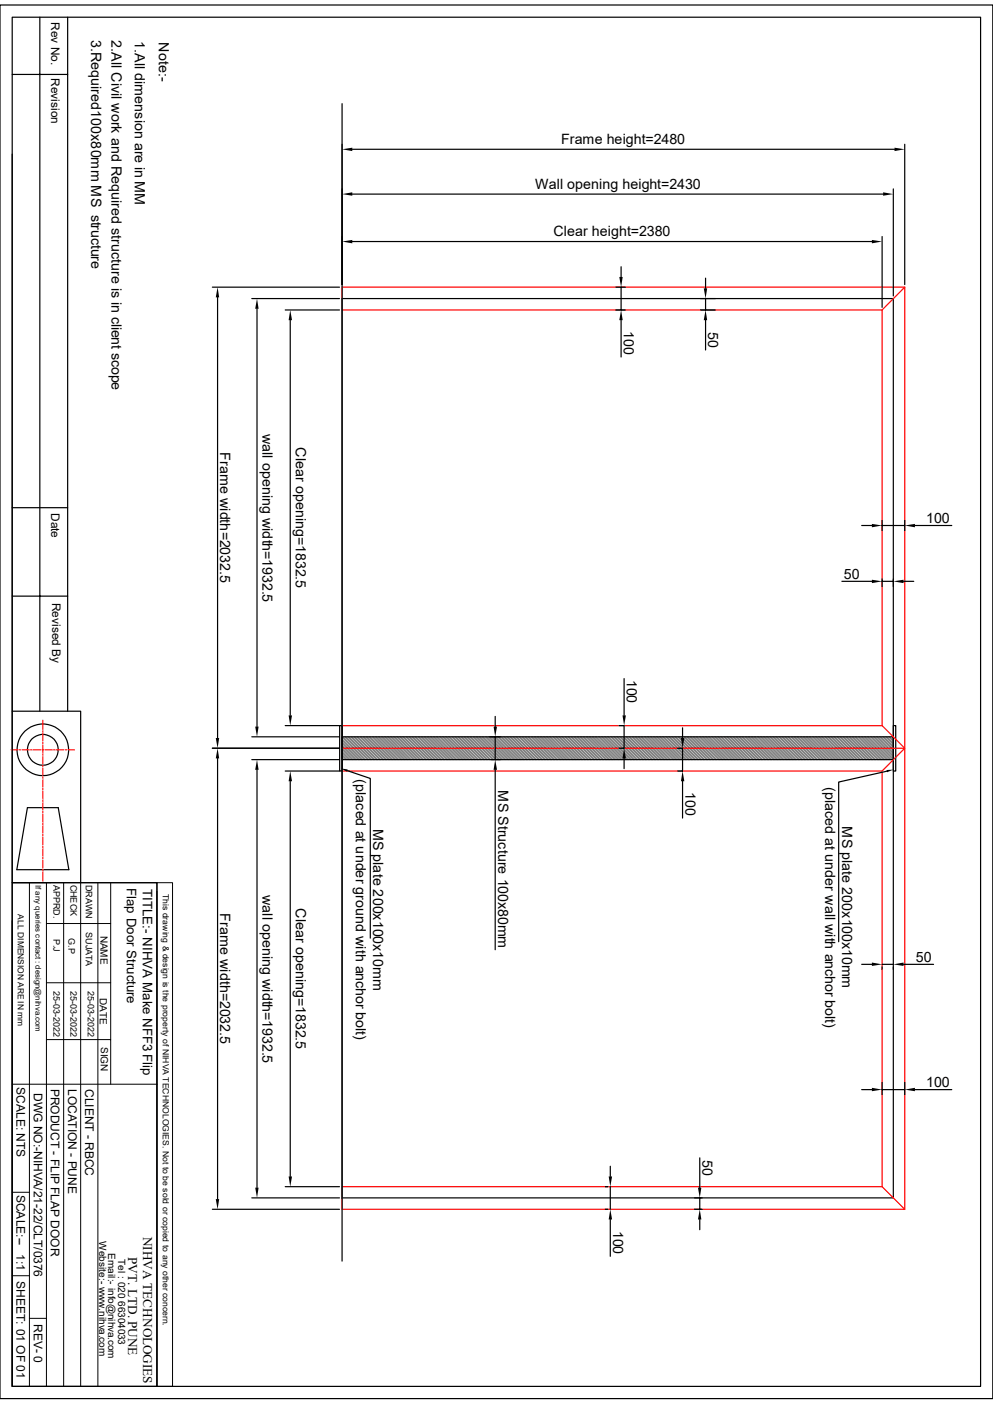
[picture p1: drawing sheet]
<svg xmlns="http://www.w3.org/2000/svg" width="210mm" height="297mm" viewBox="0 0 210 297" stroke-linecap="round" stroke-linejoin="round" font-family="sans-serif">
<g fill="none" stroke="#000" stroke-width=".25">
<path d="M0 1.1h210v294.8h-210zM2.6 3.6h204.8v289.7h-204.8zM2.6 15.7h11.7M8.4 3.6v146.9M14.3 3.6v146.9M2.6 32.6v117.9h14.5v36.2M72.3 21.9v244.9M74.5 31.6h114.7M188.9 40v22.6M191.3 30.5v29.7M74.5 51.1h109.9M74.5 41.1h112.3"/>
<path d="M131.4 56.4v2.2M149.2 58.8v2.2M186.6 50v15M44.9 60.7h26.9M46 62.9v93.2M53.3 63.2h18.5M54.4 65.3v88.4M60.3 65.6h11.5M61.4 67.7v83.6M72.3 63.2h116.6v190.2h-116.6M130.3 65.6h2M130.3 60.7h2"/>
<path d="M131.4 60.7v4.9M131.4 67.7v7.8M148.1 65.6h3.2M149.2 63.2v2.4M149.2 67.7v6.3M2.6 107.4h11.7M182.2 111.2h2.2M186.6 110.1v2.2M186.6 111.2h4.7M191.3 110.1v2.2M193.5 111.2h7.8M2.6 126.1h11.7"/>
<path d="M178.1 123h6.3M186.6 122.5v1.6M186.6 123h2.3M191.1 123h2.2M2.6 150.5v36.2M44.9 158.3h26.9M53.3 155.9h18.5M60.3 153.5h11.5M71.8 153.5h.5v9.6h-.5zM72.3 155.9h116.6v4.8h-116.6zM103.6 155.9h2.2M104.7 151.6v2.1"/>
<path d="M104.7 155.9v4.8M130.9 153.5h1M130.9 158.3h1M132 143.6v7.7M132 153.5v4.8M143.3 158.3h1.1v4.8h-1.1M144.4 154v2.1M188.9 153.5h.5v9.6h-.5zM5.8 170.9h6.5l2.3 13.1h-11zM46 160.4v93.3M53.3 160.7h18.5M54.4 162.9v88.3"/>
<path d="M60.3 163.1h11.5M61.4 165.3v83.6M73.4 163l4.9 1.7v33.8M103.8 160.7h2M104.7 162.9v38M132 160.4v2.2M144.4 165.3v7.8M187.5 163.2l-10.1 2.2v33.8M2.6 186.7h30.6v106.6h-30.6zM2.6 194.8v98.5M182.2 204h2.2M186.6 204.6v.5"/>
<path d="M186.6 204h2.3M191.1 204h6.3M182.2 230.5h2.2M186.6 229v2.6M186.6 230.5h4.7M191.3 229v2.6M193.5 230.5h7.8M44.9 255.8h26.9M53.3 253.4h18.5M60.3 251h11.5M128 251h.6M128 255.8h.6"/>
<path d="M129.1 246.7v2.2M129.1 251v4.8M129.1 258v7.8M146.9 255.8h1.6M148 244.9v6.3M148 253.4v2.4M148 258v2.1"/>
<circle cx="9.1" cy="158.6" r="5.5"/>
<circle cx="9.1" cy="158.6" r="3.3"/>
</g>
<g fill="none" stroke="#f00" stroke-width=".25">
<path d="M186.6 65.6v87.9M191.3 60.7l-4.7 4.9M191.3 60.7h-119v4.9h114.3M191.3 60.7v195.1M2.4 158.6h1.3M4 158.6h.3M4.7 158.6h1.5M6.5 158.6h.3M7.1 158.6h1.5M8.9 158.6h.3M9.1 152.4v1.9M9.1 154.6v.3"/>
<path d="M9.1 155.2v1.5M9.1 157v.4M9.1 157.6v1.6M9.1 159.5v.3M9.5 158.6h1.5M11.3 158.6h.3M11.9 158.6h1.6M13.8 158.6h.3M14.4 158.6h1.3M72.3 158.3h119M72.3 153.5h114.3M186.6 153.5l4.7 4.8-4.7 4.8h-114.3"/>
<path d="M9.1 160.1v1.5M9.1 161.9v.3M9.1 162.5v1.5M9.1 164.3v.3M9.1 165v1.5M9.1 166.8v.3M9.1 167.4v1.5M9.1 169.2v.3M9.1 169.8v1.6M9.1 171.7v.3M9.1 172.3v1.5M9.1 174.1v.3"/>
<path d="M9.1 174.7v1.5M9.1 176.5v.3M9.1 177.1v1.5M9.1 179v.3M9.1 179.6v1.5M186.6 163.1v87.9M9.1 181.4v.3M9.1 182v1.6M9.1 183.9v.3M9.1 184.4v2M186.6 251l4.7 4.8M186.6 251h-114.3v4.8h119"/>
</g>
<g fill="none" stroke="#808080" stroke-width=".25">
<path d="M72.3 156l4.7 4.7M72.3 156.6l4.1 4.1M72.3 157.3l3.5 3.4M72.3 157.9l2.8 2.8M72.3 158.5l2.2 2.2M72.3 159.2l1.5 1.5M72.3 159.9l.9 .8M72.3 156.4l4.3 4.3M72.3 157.1l3.7 3.6M72.3 157.7l3.1 3M72.3 158.3l2.4 2.4M72.3 159l1.7 1.7"/>
<path d="M72.3 159.6l1.1 1.1M72.5 155.9l4.8 4.8M72.9 155.9l4.8 4.8M73.1 155.9l4.8 4.8M73.5 155.9l4.9 4.8M73.8 155.9l4.8 4.8M74.2 155.9l4.8 4.8M74.4 155.9l4.8 4.8M74.8 155.9l4.8 4.8M75.1 155.9l4.7 4.8M75.5 155.9l4.8 4.8M75.7 155.9l4.8 4.8"/>
<path d="M76.2 155.9l4.7 4.8M76.4 155.9l4.8 4.8M76.8 155.9l4.8 4.8M77 155.9l4.8 4.8M77.4 155.9l4.8 4.8M77.6 155.9l4.9 4.8M78.1 155.9l4.8 4.8M78.3 155.9l4.8 4.8M78.7 155.9l4.8 4.8M79 155.9l4.7 4.8M79.4 155.9l4.8 4.8M79.6 155.9l4.8 4.8"/>
<path d="M80 155.9l4.8 4.8M80.2 155.9l4.8 4.8M80.6 155.9l4.9 4.8M80.9 155.9l4.8 4.8M81.3 155.9l4.8 4.8M81.5 155.9l4.8 4.8M82 155.9l4.7 4.8M82.2 155.9l4.8 4.8M82.6 155.9l4.8 4.8M82.8 155.9l4.8 4.8M83.2 155.9l4.9 4.8M83.5 155.9l4.8 4.8"/>
<path d="M83.9 155.9l4.8 4.8M84.1 155.9l4.8 4.8M84.5 155.9l4.8 4.8M84.8 155.9l4.7 4.8M85.2 155.9l4.8 4.8M85.4 155.9l4.8 4.8M85.9 155.9l4.7 4.8M86.1 155.9l4.7 4.8M86.5 155.9l4.8 4.8M86.7 155.9l4.8 4.8M87.1 155.9l4.8 4.8M87.3 155.9l4.9 4.8"/>
<path d="M87.8 155.9l4.8 4.8M88 155.9l4.8 4.8M88.4 155.9l4.8 4.8M88.6 155.9l4.8 4.8M89.1 155.9l4.8 4.8M89.3 155.9l4.8 4.8M89.7 155.9l4.8 4.8M89.9 155.9l4.8 4.8M90.3 155.9l4.9 4.8M90.6 155.9l4.8 4.8M91 155.9l4.8 4.8M91.2 155.9l4.8 4.8"/>
<path d="M91.7 155.9l4.7 4.8M91.9 155.9l4.7 4.8M92.3 155.9l4.8 4.8M92.5 155.9l4.8 4.8M93 155.9l4.7 4.8M93.2 155.9l4.8 4.8M93.6 155.9l4.8 4.8M93.8 155.9l4.8 4.8M94.2 155.9l4.8 4.8M94.4 155.9l4.9 4.8M94.9 155.9l4.8 4.8M95.1 155.9l4.8 4.8"/>
<path d="M95.5 155.9l4.8 4.8M95.8 155.9l4.7 4.8M96.2 155.9l4.8 4.8M96.4 155.9l4.8 4.8M96.8 155.9l4.8 4.8M97 155.9l4.9 4.8M97.5 155.9l4.8 4.8M97.7 155.9l4.8 4.8M98.1 155.9l4.8 4.8M98.3 155.9l4.8 4.8M98.8 155.9l4.7 4.8M99 155.9l4.8 4.8"/>
<path d="M99.4 155.9l4.8 4.8M99.6 155.9l4.8 4.8M100.1 155.9l4.8 4.8M100.3 155.9l4.8 4.8M100.7 155.9l4.8 4.8M100.9 155.9l4.8 4.8M101.3 155.9l4.8 4.8M101.6 155.9l4.8 4.8M102 155.9l4.8 4.8M102.2 155.9l4.8 4.8M102.7 155.9l4.7 4.8M102.9 155.9l4.8 4.8"/>
<path d="M103.3 155.9l4.8 4.8M103.5 155.9l4.8 4.8M103.9 155.9l4.8 4.8M104.1 155.9l4.9 4.8M104.6 155.9l4.8 4.8M104.8 155.9l4.8 4.8M105.2 155.9l4.8 4.8M105.5 155.9l4.7 4.8M105.9 155.9l4.8 4.8M106.1 155.9l4.8 4.8M106.5 155.9l4.8 4.8M106.7 155.9l4.8 4.8"/>
<path d="M107.1 155.9l4.9 4.8M107.4 155.9l4.8 4.8M107.8 155.9l4.8 4.8M108 155.9l4.8 4.8M108.5 155.9l4.7 4.8M108.7 155.9l4.8 4.8M109.1 155.9l4.8 4.8M109.3 155.9l4.8 4.8M109.8 155.9l4.8 4.8M110 155.9l4.8 4.8M110.4 155.9l4.8 4.8M110.6 155.9l4.8 4.8"/>
<path d="M111 155.9l4.8 4.8M111.3 155.9l4.8 4.8M111.7 155.9l4.8 4.8M111.9 155.9l4.8 4.8M112.4 155.9l4.7 4.8M112.6 155.9l4.7 4.8M113 155.9l4.8 4.8M113.2 155.9l4.8 4.8M113.6 155.9l4.8 4.8M113.8 155.9l4.9 4.8M114.3 155.9l4.8 4.8M114.5 155.9l4.8 4.8"/>
<path d="M114.9 155.9l4.8 4.8M115.1 155.9l4.8 4.8M115.6 155.9l4.8 4.8M115.8 155.9l4.8 4.8M116.2 155.9l4.8 4.8M116.4 155.9l4.8 4.8M116.9 155.9l4.8 4.8M117.1 155.9l4.8 4.8M117.5 155.9l4.8 4.8M117.7 155.9l4.8 4.8M118.2 155.9l4.7 4.8M118.4 155.9l4.8 4.8"/>
<path d="M118.8 155.9l4.8 4.8M119 155.9l4.8 4.8M119.5 155.9l4.7 4.8M119.7 155.9l4.8 4.8M120.1 155.9l4.8 4.8M120.3 155.9l4.8 4.8M120.7 155.9l4.9 4.8M120.9 155.9l4.9 4.8M121.4 155.9l4.8 4.8M121.6 155.9l4.8 4.8M122 155.9l4.8 4.8M122.3 155.9l4.7 4.8"/>
<path d="M122.7 155.9l4.8 4.8M122.9 155.9l4.8 4.8M123.3 155.9l4.8 4.8M123.5 155.9l4.9 4.8M124 155.9l4.8 4.8M124.2 155.9l4.8 4.8M124.6 155.9l4.8 4.8M124.8 155.9l4.8 4.8M125.3 155.9l4.7 4.8M125.5 155.9l4.8 4.8M125.9 155.9l4.8 4.8M126.1 155.9l4.8 4.8"/>
<path d="M126.6 155.9l4.8 4.8M126.8 155.9l4.8 4.8M127.2 155.9l4.8 4.8M127.4 155.9l4.8 4.8M127.8 155.9l4.8 4.8M128.1 155.9l4.8 4.8M128.5 155.9l4.8 4.8M128.7 155.9l4.8 4.8M129.2 155.9l4.7 4.8M129.4 155.9l4.8 4.8M129.8 155.9l4.8 4.8M130 155.9l4.8 4.8"/>
<path d="M130.4 155.9l4.9 4.8M130.6 155.9l4.9 4.8M131.1 155.9l4.8 4.8M131.3 155.9l4.8 4.8M131.7 155.9l4.8 4.8M132 155.9l4.7 4.8M132.4 155.9l4.8 4.8M132.6 155.9l4.8 4.8M133 155.9l4.8 4.8M133.2 155.9l4.8 4.8M133.7 155.9l4.8 4.8M133.9 155.9l4.8 4.8"/>
<path d="M134.3 155.9l4.8 4.8M134.5 155.9l4.8 4.8M135 155.9l4.7 4.8M135.2 155.9l4.8 4.8M135.6 155.9l4.8 4.8M135.8 155.9l4.8 4.8M136.3 155.9l4.8 4.8M136.5 155.9l4.8 4.8M136.9 155.9l4.8 4.8M137.1 155.9l4.8 4.8M137.5 155.9l4.9 4.8M137.8 155.9l4.8 4.8"/>
<path d="M138.2 155.9l4.8 4.8M138.4 155.9l4.8 4.8M138.9 155.9l4.7 4.8M139.1 155.9l4.7 4.8M139.5 155.9l4.8 4.8M139.7 155.9l4.8 4.8M140.1 155.9l4.8 4.8M140.3 155.9l4.9 4.8M140.8 155.9l4.8 4.8M141 155.9l4.8 4.8M141.4 155.9l4.8 4.8M141.6 155.9l4.8 4.8"/>
<path d="M142.1 155.9l4.8 4.8M142.3 155.9l4.8 4.8M142.7 155.9l4.8 4.8M142.9 155.9l4.8 4.8M143.4 155.9l4.8 4.8M143.6 155.9l4.8 4.8M144 155.9l4.8 4.8M144.2 155.9l4.8 4.8M144.7 155.9l4.8 4.8M144.9 155.9l4.8 4.8M145.3 155.9l4.8 4.8M145.5 155.9l4.8 4.8"/>
<path d="M146 155.9l4.7 4.8M146.2 155.9l4.8 4.8M146.6 155.9l4.8 4.8M146.8 155.9l4.8 4.8M147.2 155.9l4.9 4.8M147.4 155.9l4.9 4.8M147.9 155.9l4.8 4.8M148.1 155.9l4.8 4.8M148.5 155.9l4.8 4.8M148.8 155.9l4.7 4.8M149.2 155.9l4.8 4.8M149.4 155.9l4.8 4.8"/>
<path d="M149.8 155.9l4.8 4.8M150 155.9l4.9 4.8M150.5 155.9l4.8 4.8M150.7 155.9l4.8 4.8M151.1 155.9l4.8 4.8M151.3 155.9l4.8 4.8M151.8 155.9l4.7 4.8M152 155.9l4.8 4.8M152.4 155.9l4.8 4.8M152.6 155.9l4.8 4.8M153.1 155.9l4.8 4.8M153.3 155.9l4.8 4.8"/>
<path d="M153.7 155.9l4.8 4.8M153.9 155.9l4.8 4.8M154.3 155.9l4.9 4.8M154.6 155.9l4.8 4.8M155 155.9l4.8 4.8M155.2 155.9l4.8 4.8M155.7 155.9l4.7 4.8M155.9 155.9l4.8 4.8M156.3 155.9l4.8 4.8M156.5 155.9l4.8 4.8M156.9 155.9l4.9 4.8M157.1 155.9l4.9 4.8"/>
<path d="M157.6 155.9l4.8 4.8M157.8 155.9l4.8 4.8M158.2 155.9l4.8 4.8M158.5 155.9l4.7 4.8M158.9 155.9l4.8 4.8M159.1 155.9l4.8 4.8M159.5 155.9l4.8 4.8M159.7 155.9l4.8 4.8M160.2 155.9l4.8 4.8M160.4 155.9l4.8 4.8M160.8 155.9l4.8 4.8M161 155.9l4.8 4.8"/>
<path d="M161.5 155.9l4.8 4.8M161.7 155.9l4.8 4.8M162.1 155.9l4.8 4.8M162.3 155.9l4.8 4.8M162.8 155.9l4.8 4.8M163 155.9l4.8 4.8M163.4 155.9l4.8 4.8M163.6 155.9l4.8 4.8M164 155.9l4.9 4.8M164.3 155.9l4.8 4.8M164.7 155.9l4.8 4.8M164.9 155.9l4.8 4.8"/>
<path d="M165.4 155.9l4.7 4.8M165.6 155.9l4.7 4.8M166 155.9l4.8 4.8M166.2 155.9l4.8 4.8M166.6 155.9l4.8 4.8M166.8 155.9l4.9 4.8M167.3 155.9l4.8 4.8M167.5 155.9l4.8 4.8M167.9 155.9l4.8 4.8M168.1 155.9l4.8 4.8M168.6 155.9l4.8 4.8M168.8 155.9l4.8 4.8"/>
<path d="M169.2 155.9l4.8 4.8M169.5 155.9l4.7 4.8M169.9 155.9l4.8 4.8M170.1 155.9l4.8 4.8M170.5 155.9l4.8 4.8M170.7 155.9l4.8 4.8M171.2 155.9l4.8 4.8M171.4 155.9l4.8 4.8M171.8 155.9l4.8 4.8M172 155.9l4.8 4.8M172.5 155.9l4.7 4.8M172.7 155.9l4.8 4.8"/>
<path d="M173.1 155.9l4.8 4.8M173.3 155.9l4.8 4.8M173.7 155.9l4.9 4.8M173.9 155.9l4.9 4.8M174.4 155.9l4.8 4.8M174.6 155.9l4.8 4.8M175 155.9l4.8 4.8M175.3 155.9l4.7 4.8M175.7 155.9l4.8 4.8M175.9 155.9l4.8 4.8M176.3 155.9l4.8 4.8M176.5 155.9l4.9 4.8"/>
<path d="M177 155.9l4.8 4.8M177.2 155.9l4.8 4.8M177.6 155.9l4.8 4.8M177.8 155.9l4.8 4.8M178.3 155.9l4.8 4.8M178.5 155.9l4.8 4.8M178.9 155.9l4.8 4.8M179.2 155.9l4.7 4.8M179.6 155.9l4.8 4.8M179.8 155.9l4.8 4.8M180.2 155.9l4.8 4.8M180.4 155.9l4.8 4.8"/>
<path d="M180.8 155.9l4.9 4.8M181.1 155.9l4.8 4.8M181.5 155.9l4.8 4.8M181.7 155.9l4.8 4.8M182.2 155.9l4.7 4.8M182.4 155.9l4.8 4.8M182.8 155.9l4.8 4.8M183 155.9l4.8 4.8M183.4 155.9l4.9 4.8M183.6 155.9l4.9 4.8M184.1 155.9l4.8 4.8M184.3 155.9l4.6 4.6"/>
<path d="M184.7 155.9l4.2 4.2M185 155.9l3.9 4M185.4 155.9l3.5 3.6M185.6 155.9l3.3 3.4M186 155.9l2.9 2.9M186.3 155.9l2.6 2.7M186.7 155.9l2.2 2.3M186.9 155.9l2 2M187.3 155.9l1.6 1.6M187.5 155.9l1.4 1.4M188 155.9l.9 1M188.2 155.9l.7 .8"/>
<path d="M188.6 155.9l.3 .3M188.8 155.9l.1 .1M72.3 160.5l.2 .2M72.3 160.3l.4 .4"/>
</g>
<g fill="#000">
<path d="M72.3 31.6l2.2-.4v.8zM189.2 31.2l2.1 .4-2.1 .4zM72.3 51.1l2.2-.3v.7zM72.3 41.1l2.2-.4v.7zM131 58.6h.7l-.3 2.1zM184.4 50.8l2.2 .3-2.2 .4zM186.8 40.7l2.1 .4-2.1 .3zM46 60.7l.4 2.2h-.8zM54.4 63.2l.3 2.1h-.7zM61.4 65.6l.4 2.1h-.8zM131.4 65.6l.3 2.1h-.7zM148.8 61h.8l-.4 2.2z"/>
<path d="M149.2 65.6l.4 2.1h-.8zM184.4 110.8l2.2 .4-2.2 .3zM191.3 111.2l2.2-.4v.7zM184.4 122.6l2.2 .4-2.2 .4zM188.9 123l2.2-.4v.8zM45.6 156.1h.8l-.4 2.2zM54 153.7h.7l-.3 2.2zM61 151.3h.8l-.4 2.2zM104.4 153.7h.7l-.4 2.2zM131.7 151.3h.7l-.4 2.2zM144 156.1h.7l-.3 2.2zM46 158.3l.4 2.1h-.8z"/>
<path d="M54.4 160.7l.3 2.2h-.7zM61.4 163.1l.4 2.2h-.8zM72.1 162.6l1.4 .2-.1 .4zM104.7 160.7l.4 2.2h-.7zM132 158.3l.4 2.1h-.7zM144.4 163.1l.3 2.2h-.7zM187.5 162.9l1.4-.1-1.3 .6zM184.4 203.6l2.2 .4-2.2 .3zM188.9 204l2.2-.4v.7zM184.4 230.1l2.2 .4-2.2 .3zM191.3 230.5l2.2-.4v.7zM45.6 253.7h.8l-.4 2.1z"/>
<path d="M54 251.2h.7l-.3 2.2zM61 248.9h.8l-.4 2.1zM128.7 248.9h.8l-.4 2.1zM129.1 255.8l.4 2.2h-.8zM148 255.8l.3 2.2h-.7zM147.6 251.2h.7l-.3 2.2z"/>
</g>
<g fill="none" stroke="#000" stroke-width=".21">
<path d="M2.6 186.7h30.6M6.2 186.7v106.6M9.8 195.4h13.6M9.8 186.7v106.6M13.5 186.7v106.6M17.1 186.7v106.6M20.7 186.7v106.6M23.4 186.7v42.7M33.2 186.7h3.3v106.6h-3.3zM33.2 188.6v104.7M9.8 219.9h13.6M9.8 207.9h13.6"/>
<path d="M2.6 229.4h30.6M2.6 252.2h3.6M2.6 269.9h3.6M6.2 278.9h3.6"/>
</g>
<g font-size="3">
<text x="19.3" y="8.4" transform="rotate(90 19.3 8.4)">3.Required100x80mm MS structure</text>
<text x="23.6" y="8.5" transform="rotate(90 23.6 8.5)">2.All Civil work and Required structure is in client scope</text>
<text x="28.5" y="8.7" transform="rotate(90 28.5 8.7)">1.All dimension are in MM</text>
<text x="33.6" y="9" transform="rotate(90 33.6 9)">Note:-</text>
<text x="118.7" y="30.4">Frame height=2480</text>
<text x="113.2" y="39.9">Wall opening height=2430</text>
<text x="117.1" y="49.9">Clear height=2380</text>
<text x="131.9" y="70.1" transform="rotate(90 131.9 70.1)">100</text>
<text x="149.8" y="70.3" transform="rotate(90 149.8 70.3)">50</text>
<text x="46.6" y="95.7" transform="rotate(90 46.6 95.7)">Frame width=2032.5</text>
<text x="55.5" y="91.8" transform="rotate(90 55.5 91.8)">wall opening width=1932.5</text>
<text x="62.6" y="94.6" transform="rotate(90 62.6 94.6)">Clear opening=1832.5</text>
<text x="195.9" y="110.6">100</text>
<text x="178.5" y="122.4">50</text>
<text x="132.6" y="143.8" transform="rotate(90 132.6 143.8)">100</text>
<text x="75.3" y="164.8" transform="rotate(90 75.3 164.8)">(placed at under ground with anchor bolt)</text>
<text x="105.3" y="167.2" transform="rotate(90 105.3 167.2)">MS Structure 100x80mm</text>
<text x="145" y="167.6" transform="rotate(90 145 167.6)">100</text>
<text x="174.5" y="166.5" transform="rotate(90 174.5 166.5)">(placed at under wall with anchor bolt)</text>
<text x="78.9" y="175.3" transform="rotate(90 78.9 175.3)">MS plate 200x100x10mm</text>
<text x="178.1" y="174.8" transform="rotate(90 178.1 174.8)">MS plate 200x100x10mm</text>
<text x="55.5" y="189.3" transform="rotate(90 55.5 189.3)">wall opening width=1932.5</text>
<text x="46.6" y="193.2" transform="rotate(90 46.6 193.2)">Frame width=2032.5</text>
<text x="62.6" y="192.2" transform="rotate(90 62.6 192.2)">Clear opening=1832.5</text>
<text x="193.7" y="203.4">50</text>
<text x="195.9" y="229.9">100</text>
<text x="148.5" y="245.4" transform="rotate(90 148.5 245.4)">50</text>
<text x="129.7" y="260.3" transform="rotate(90 129.7 260.3)">100</text>
</g>
<g font-size="2.8">
<text x="26.8" y="187.8" transform="rotate(90 26.8 187.8)">Flap Door Structure</text>
<text x="30.2" y="188" transform="rotate(90 30.2 188)">TITLE:- NIHVA Make NFF3 Flip</text>
<text x="30.3" y="261.6" transform="rotate(90 30.3 261.6)">NIHVA TECHNOLOGIES</text>
<text x="27.1" y="265.9" transform="rotate(90 27.1 265.9)">PVT. LTD. PUNE</text>
</g>
<g font-size="2.5">
<text x="10.8" y="4.7" transform="rotate(90 10.8 4.7)">Rev No.</text>
<text x="10.8" y="16.6" transform="rotate(90 10.8 16.6)">Revision</text>
<text x="10.8" y="108.5" transform="rotate(90 10.8 108.5)">Date</text>
<text x="11" y="127.5" transform="rotate(90 11 127.5)">Revised By</text>
<text x="3.5" y="230" transform="rotate(90 3.5 230)">SCALE: NTS</text>
<text x="7.2" y="231.2" transform="rotate(90 7.2 231.2)">DWG NO:-NIHVA/21-22/CLT/0376</text>
<text x="10.8" y="230.3" transform="rotate(90 10.8 230.3)">PRODUCT - FLIP FLAP DOOR</text>
<text x="14.4" y="230.3" transform="rotate(90 14.4 230.3)">LOCATION - PUNE</text>
<text x="18" y="230.4" transform="rotate(90 18 230.4)">CLIENT - RBCC</text>
<text x="3.5" y="252.7" transform="rotate(90 3.5 252.7)">SCALE:--</text>
<text x="3.5" y="265.3" transform="rotate(90 3.5 265.3)">1:1</text>
<text x="3.5" y="271" transform="rotate(90 3.5 271)">SHEET: 01 OF 01</text>
<text x="7.2" y="280" transform="rotate(90 7.2 280)">REV- 0</text>
</g>
<g font-size="2.1">
<text x="21.3" y="197.9" transform="rotate(90 21.3 197.9)">NAME</text>
<text x="21.1" y="211.1" transform="rotate(90 21.1 211.1)">DATE</text>
<text x="21.3" y="221.4" transform="rotate(90 21.3 221.4)">SIGN</text>
<text x="21" y="262.6" transform="rotate(90 21 262.6)">Website:- www.nihva.com</text>
<text x="22.9" y="265" transform="rotate(90 22.9 265)">Email:- info@nihva.com</text>
<text x="25" y="266.3" transform="rotate(90 25 266.3)">Tel : 020 66304033</text>
</g>
<g font-size="1.9">
<text x="11.3" y="187.2" transform="rotate(90 11.3 187.2)">APPRD.</text>
<text x="14.9" y="187.1" transform="rotate(90 14.9 187.1)">CHECK</text>
<text x="18.1" y="187.2" transform="rotate(90 18.1 187.2)">DRAWN</text>
<text x="18.1" y="197.1" transform="rotate(90 18.1 197.1)">SUJATA</text>
<text x="11.3" y="198.5" transform="rotate(90 11.3 198.5)">P.J</text>
<text x="14.5" y="198.4" transform="rotate(90 14.5 198.4)">G.P</text>
<text x="11.3" y="209.6" transform="rotate(90 11.3 209.6)">25-03-2022</text>
<text x="14.9" y="209.6" transform="rotate(90 14.9 209.6)">25-03-2022</text>
<text x="18.5" y="209.6" transform="rotate(90 18.5 209.6)">25-03-2022</text>
</g>
<g font-size="1.8">
<text x="34.5" y="189.1" transform="rotate(90 34.5 189.1)">This drawing &amp; design is the property of NIHVA TECHNOLOGIES. Not to be sold or copied to any other concern.</text>
<text x="3.8" y="193.4" transform="rotate(90 3.8 193.4)">ALL DIMENSION ARE IN mm</text>
</g>
<text font-size="1.7" x="7.5" y="187.2" transform="rotate(90 7.5 187.2)">If any queries contact : design@nihva.com</text>
</svg>
